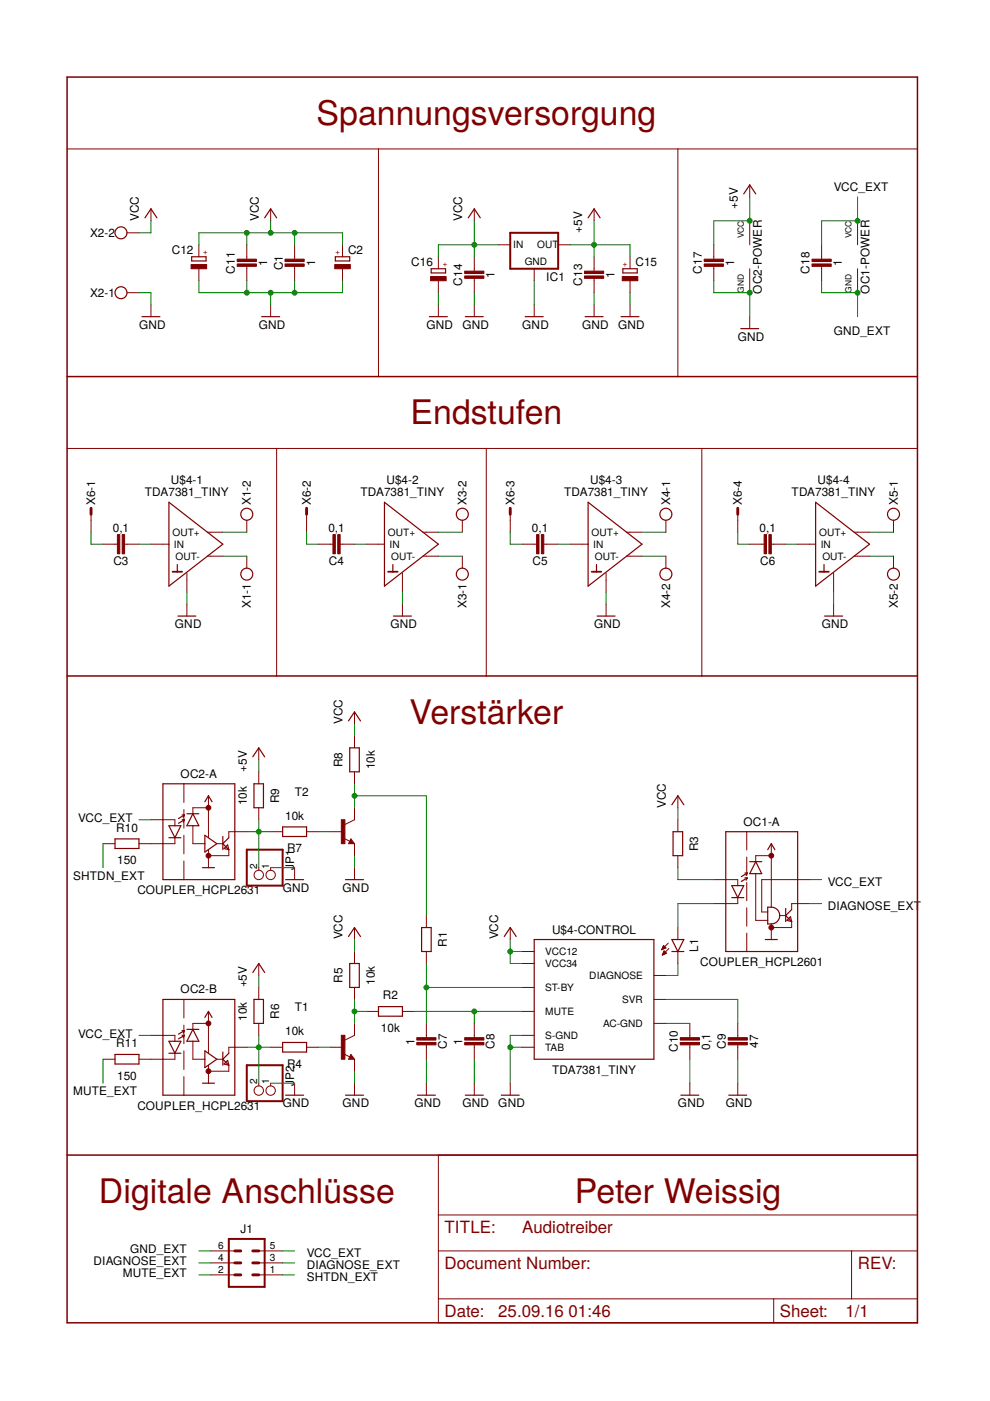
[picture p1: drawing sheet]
<svg xmlns="http://www.w3.org/2000/svg" width="210mm" height="297mm" viewBox="0 0 210 297" stroke-linecap="round" stroke-linejoin="round" font-family="sans-serif">
<path d="M14.2 16.3h180.3v264.2h-180.3zM14.2 79.8h180.3M14.2 143.3h180.3M14.2 244.9h180.3" fill="none" stroke="#800000" stroke-width=".32"/>
<g fill="none" stroke="#800000" stroke-width=".21">
<path d="M14.2 31.6h180.3M80.2 31.6v48.2M143.7 31.6v48.2M159 39.2v2.5M26.9 49.4h2.6M32 44.3v2.5M42.2 51.9v2.5M42.2 57v2.5M52.3 51.9v3.3M52.3 56.2v3.3M57.4 44.3v2.5M62.5 51.9v3.3"/>
<path d="M62.5 56.2v3.3M72.6 51.9v2.5M72.6 57v2.5M92.9 54.4v2.6M92.9 59.5v2.6M100.6 44.3v2.5M100.6 54.4v3.3M100.6 58.8v3.3M105.6 51.9h2.6M113.3 57v2.5M118.3 51.9h2.6M126 44.3v2.5"/>
<path d="M126 54.4v3.3M126 58.8v3.3M133.6 54.4v2.6M133.6 59.5v2.6M151.3 51.9v3.3M151.3 56.2v3.3M159 46.8v5.1M159 57v5.1M174.2 51.9v3.3M174.2 56.2v3.3M181.8 46.8v5.1M181.8 57v5.1"/>
<path d="M26.9 62.1h2.6M32 64.6v2.5M57.4 64.6v2.5M92.9 64.6v2.5M100.6 64.6v2.5M113.3 64.6v2.5M126 64.6v2.5M133.6 64.6v2.5M159 67.1v2.6M14.2 95.1h180.3M58.7 95.1v48.2M103.1 95.1v48.2"/>
<path d="M148.8 95.1v48.2M19.3 109v3.8M21.8 115.4h3.3M26.2 115.4h3.3M32 115.4h3.8M43.9 112.8h3.3M43.9 117.9h3.3M52.3 110.3v2.5M52.3 117.9v2.6M65 109v3.8M67.5 115.4h3.3M71.9 115.4h3.3"/>
<path d="M77.7 115.4h3.8M89.6 112.8h3.3M89.6 117.9h3.3M98 110.3v2.5M98 117.9v2.6M108.2 109v3.8M110.7 115.4h3.3M115 115.4h3.3M120.9 115.4h3.8M132.8 112.8h3.3M132.8 117.9h3.3M141.2 110.3v2.5"/>
<path d="M141.2 117.9v2.6M156.4 109v3.8M159 115.4h3.3M163.3 115.4h3.3M169.1 115.4h3.8M181.1 112.8h3.3M181.1 117.9h3.3M189.4 110.3v2.5M189.4 117.9v2.6M39.6 121.5v4M39.6 128.1v2.5M85.3 121.5v4"/>
<path d="M85.3 128.1v2.5M128.5 121.5v4M128.5 128.1v2.5M176.7 121.5v4M176.7 128.1v2.5M54.9 158.6v2.5M75.2 150.9v2.6M75.2 156v2.6M21.8 178.9h2.6M32 173.8h5.1v1.3M37.1 177.6v1.3h-7.6M39 166.2v3.9"/>
<path d="M39 171.6v4M39 177.1v3.9M40.9 175.1v3.8h2.5M44.2 171.3h-3.3v1.2M44.2 168.7v8.9M46 178.9h1.2M52.3 176.3h-3.8v1.3M54.9 163.6v2.6M54.9 171.3v2.5M57.4 176.3h2.5M65 176.3h2.5M70.1 176.3h2.5"/>
<path d="M72.9 177.8l1.3 .6M74.4 177.9l.8 1h-1.3zM75.2 163.6v2.6M75.2 171.3v2.5l-2.1 1M75.2 178.9v2.5M143.7 168.7v2.6M143.7 173.8v2.5M158.3 176.3v3.9M163.5 178.9v13.4M39 182.5v4M44.2 180.1v3.9M48.5 180.1v1.3h-4.3"/>
<path d="M54.9 184v.5M57.4 184v.5M62.5 184v2.5M75.2 184v2.5M75.2 196.7v2.5M90.4 194.1v2.6M108.2 196.7v2.5M141.7 200l-1.4 1.4M143.7 181.4v2.6M143.7 196.7v2.5M151.3 186.5h5.1v1.3M156.4 190.3v1.3h-5.1"/>
<path d="M158.3 181.7v3.9M158.3 187.1v3.9M158.3 192.5v3.9M158.3 197.8v3.9M160.2 185.2v9.9h2.6M163.5 181.4h-3.3v1.3M163.5 195.9v3.3M165.3 194.1h1.3M167.9 195.4v1.3h-4.4M171.7 186.5h-10.2v6.9h1.3M171.7 191.6h-3.8v1.2M32 219.5h5.1v1.3"/>
<path d="M39 211.9v3.9M39 217.3v4M44.2 217h-3.3v1.2M44.2 214.4v8.9M54.9 204.3v2.5M54.9 209.4v2.5M54.9 217v2.5M75.2 217v2.5l-2.1 1M75.2 201.7v2.6M75.2 209.4v2.5M77.7 214.4h2.5M85.3 214.4h2.6"/>
<path d="M90.4 201.7v2.6M90.4 217v3.3M100.6 217v3.3M110.7 214.4h2.6M110.7 209.4h2.6M110.7 201.7h2.6M110.7 219.5h2.6M110.7 204.3h2.6M138.6 211.9h2.6M138.6 217h2.6M138.6 206.8h2.6M140.3 201.3h.1"/>
<path d="M140.4 201.2h.2M140.4 201.1h.5M140.5 201h.7M140.5 202.4h.1M140.5 202.3h.4M140.5 200.9h.6M140.6 200.7h.3M140.6 202.2h.6M140.6 202.1h.7M140.6 200.6h.2M140.7 200.5l-.4 .9M140.7 200.5l.5 .5"/>
<path d="M140.7 200.5h.1M140.7 201.9h.4M140.7 201.8h.3M140.8 201.7h.1M140.8 201.6l.5 .5-.9 .4zM141.2 201l-.9 .4M141.8 201.1l-1.4 1.4M143.7 201.7v2.6M146.3 217v3.3M156.4 217v3.3M21.8 224.6h2.6M37.1 223.3v1.3h-7.6"/>
<path d="M39 222.8v4M39 228.3v3.9M40.9 220.8v3.8h2.5M44.2 225.8v3.9M46 224.6h1.2M48.5 225.8v1.3h-4.3M52.3 222h-3.8v1.3M54.9 229.7v.5M57.4 229.7v.5M57.4 222h2.5M62.5 229.7v2.5M65 222h2.5"/>
<path d="M70.1 222h2.5M72.9 223.5l1.3 .6M74.4 223.6l.8 1h-1.3zM75.2 224.6v2.5M75.2 229.7v2.5M90.4 221.3v3.3M90.4 229.7v2.5M100.6 221.3v3.3M100.6 229.7v2.5M108.2 229.7v2.5M110.7 222h2.6M146.3 221.3v3.3"/>
<path d="M146.3 229.7v2.5M156.4 221.3v3.3M156.4 229.7v2.5M92.9 244.9h101.6v35.6h-101.6zM92.9 257.6h101.6M44.7 265.2h5.1M44.7 270.3h5.1M44.7 267.8h5.1M54.9 265.2h5M54.9 270.3h5M54.9 267.8h5M92.9 265.2h101.6"/>
<path d="M92.9 275.4h101.6M164 275.4v5.1M180.6 265.2v10.2"/>
<circle cx="54.9" cy="185.5" r=".99"/>
<circle cx="57.4" cy="185.5" r=".99"/>
<circle cx="54.9" cy="231.2" r=".99"/>
<circle cx="57.4" cy="231.2" r=".99"/>
</g>
<g fill="none" stroke="#800000" stroke-width=".25">
<path d="M30.7 46.2l1.3-1.9 1.3 1.9M40.6 54.4h3.1v.9h-3.1zM56.1 46.2l1.3-1.9 1.3 1.9M71.1 54.4h3v.9h-3zM91.4 57h3.1v.9h-3.1zM99.3 46.2l1.3-1.9 1.2 1.9M124.7 46.2l1.3-1.9 1.2 1.9M132.1 57h3v.9h-3zM157.7 41.1l1.3-1.9 1.2 1.9M30.1 67.1h3.8M55.5 67.1h3.8M91 67.1h3.8"/>
<path d="M98.7 67.1h3.8M111.4 67.1h3.8M124.1 67.1h3.8M131.7 67.1h3.8M157.1 69.7h3.8M35.8 106.5l11.4 8.9-11.4 8.9zM37.6 119.7v1.5M81.5 106.5l11.4 8.9-11.4 8.9zM83.3 119.7v1.5M124.7 106.5l11.4 8.9-11.4 8.9zM126.5 119.7v1.5M172.9 106.5l11.5 8.9-11.5 8.9z"/>
<path d="M174.7 119.7v1.5M37.7 130.6h3.8M83.4 130.6h3.8M126.6 130.6h3.8M174.8 130.6h3.8M73.9 152.8l1.3-1.9 1.2 1.9M74.1 158.6h2.1v5h-2.1zM24.4 177.9h5.1v2h-5.1zM34.5 166.2h15.3v20.3h-15.3zM35.8 177.6h2.6M35.8 175.1h2.6l-1.3 2.5zM38.6 172.8h.5"/>
<path d="M38.6 173.8h.5M39.1 172.8l-1.3 .7M39.1 172.8l-.2 .5M39.1 173.8l-1.3 .8M39.1 173.8l-.2 .5M39.6 172.5h2.6M40.9 172.5l1.3 2.6h-2.6zM43.4 177.1l2.6 1.8-2.6 1.8zM43.4 170l.8-1.3 .8 1.3M47.2 177.4v2.7M47.5 179.9l.8-.8 .2 1zM48.5 177.6l-1.3 1.3 1.3 1.2"/>
<path d="M53.6 160.5l1.3-1.9 1.2 1.9M53.8 166.2h2.1v5.1h-2.1zM59.9 175.3h5.1v2.1h-5.1zM74.4 178.4l.1 .2h-.4l.3-.5 .5 .7h-.8M142.5 170.6l1.2-1.9 1.3 1.9M142.7 176.3h2v5.1h-2zM153.9 176.3h15.2v25.4h-15.2zM42.9 184h2.6M60.6 186.5h3.8M73.3 186.5h3.8M73.9 198.6l1.3-1.9 1.2 1.9M89.4 196.7h2v5h-2z"/>
<path d="M106.9 198.6l1.3-1.9 1.3 1.9M113.3 199.2h25.3v25.4h-25.3zM142.5 199.2h2.5l-1.3 2.5zM155.2 190.3h2.5M155.2 187.8h2.5l-1.3 2.5zM157.9 185.1h.6M157.9 186.1h.6M158.5 185.1l-1.3 .8M158.5 185.1l-.3 .5M158.5 186.1l-1.3 .8M158.5 186.1l-.3 .5M159 182.7h2.5"/>
<path d="M160.2 182.7l1.3 2.5h-2.5zM162.3 199.2h2.5M162.8 192.3a1.9 1.9 0 0 1 2 .5 1.9 1.9 0 0 1 .4 2l-.4 .6-.6 .3-1.4 .2zM162.8 180.1l.7-1.2 .8 1.2M166.6 192.6v2.8M167.6 194.4l.3 1-1.1-.3zM167.9 192.8l-1.3 1.3 1.3 1.3M34.5 211.9h15.3v20.3h-15.3zM38.6 218.5h.5M38.6 219.5h.5M39.1 218.5l-1.3 .8M39.1 218.5l-.2 .5"/>
<path d="M39.1 219.5l-1.3 .8M39.1 219.5l-.2 .5M39.6 218.2h2.6M40.9 218.2l1.3 2.6h-2.6zM43.4 215.7l.8-1.3 .8 1.3M53.6 206.2l1.3-1.9 1.2 1.9M53.8 211.9h2.1v5.1h-2.1zM74.1 204.3h2.1v5.1h-2.1zM80.2 213.4h5.1v2.1h-5.1zM142.5 201.7h2.5M24.4 223.6h5.1v2h-5.1zM35.8 223.3h2.6"/>
<path d="M35.8 220.8h2.6l-1.3 2.5zM42.9 229.7h2.6M43.4 222.8l2.6 1.8-2.6 1.8zM47.2 223.1v2.7M47.5 225.6l.8-.8 .2 1zM48.5 223.3l-1.3 1.3 1.3 1.2M59.9 221h5.1v2.1h-5.1zM60.6 232.2h3.8M73.3 232.2h3.8M74.4 224.1l.1 .2h-.4l.3-.5 .5 .7h-.8M88.5 232.2h3.8M98.7 232.2h3.8"/>
<path d="M106.3 232.2h3.8M144.4 232.2h3.8M154.5 232.2h3.8"/>
<circle cx="25.7" cy="49.4" r="1.27"/>
<circle cx="25.7" cy="62.1" r="1.27"/>
<circle cx="52.3" cy="109" r="1.27"/>
<circle cx="98" cy="109" r="1.27"/>
<circle cx="141.2" cy="109" r="1.27"/>
<circle cx="189.4" cy="109" r="1.27"/>
<circle cx="52.3" cy="121.7" r="1.27"/>
<circle cx="98" cy="121.7" r="1.27"/>
<circle cx="141.2" cy="121.7" r="1.27"/>
<circle cx="189.4" cy="121.7" r="1.27"/>
</g>
<path d="M36.6 121.2h2M82.3 121.2h2M125.5 121.2h2M173.7 121.2h2" fill="none" stroke="#800000" stroke-width=".38"/>
<g fill="#800000" stroke="#800000" stroke-width=".21">
<path d="M24.9 113.3h.5v4.1h-.5z"/>
<path d="M25.9 113.3h.5v4.1h-.5z"/>
<path d="M70.6 113.3h.5v4.1h-.5z"/>
<path d="M71.6 113.3h.5v4.1h-.5z"/>
<path d="M113.8 113.3h.5v4.1h-.5z"/>
<path d="M114.8 113.3h.5v4.1h-.5z"/>
<path d="M162 113.3h.5v4.1h-.5z"/>
<path d="M163 113.3h.5v4.1h-.5z"/>
<path d="M88.4 221h4v.5h-4z"/>
<path d="M88.4 220h4v.5h-4z"/>
<path d="M98.5 221h4.1v.5h-4.1z"/>
<path d="M98.5 220h4.1v.5h-4.1z"/>
<path d="M154.4 220h4.1v.5h-4.1z"/>
<path d="M154.4 221h4.1v.5h-4.1z"/>
<path d="M144.2 220h4.1v.5h-4.1z"/>
<path d="M144.2 221h4.1v.5h-4.1z"/>
<path d="M50.3 54.9h4.1v.6h-4.1z"/>
<path d="M50.3 56h4.1v.5h-4.1z"/>
<path d="M60.4 54.9h4.1v.6h-4.1z"/>
<path d="M60.4 56h4.1v.5h-4.1z"/>
<path d="M71 56.1h3.3v.9h-3.3z"/>
<path d="M40.5 56.1h3.3v.9h-3.3z"/>
<path d="M123.9 57.5h4.1v.5h-4.1z"/>
<path d="M123.9 58.5h4.1v.5h-4.1z"/>
<path d="M98.5 57.5h4.1v.5h-4.1z"/>
<path d="M98.5 58.5h4.1v.5h-4.1z"/>
<path d="M131.9 58.6h3.3v.9h-3.3z"/>
<path d="M91.3 58.6h3.3v.9h-3.3z"/>
<path d="M72.4 219.5h.7v5.1h-.7z"/>
<path d="M72.4 173.8h.7v5.1h-.7z"/>
<path d="M149.3 54.9h4.1v.6h-4.1z"/>
<path d="M149.3 56h4.1v.5h-4.1z"/>
<path d="M172.2 54.9h4v.6h-4z"/>
<path d="M172.2 56h4v.5h-4z"/>
</g>
<path d="M19.3 107.8v1.2M65 107.8v1.2M108.2 107.8v1.2M156.4 107.8v1.2M49.8 265.2h1.3M49.8 267.8h1.3M49.8 270.3h1.3M53.6 265.2h1.3M53.6 267.8h1.3M53.6 270.3h1.3" fill="none" stroke="#800000" stroke-width=".61"/>
<path d="M108.2 49.4h10.1v7.6h-10.1zM52.3 180.1h7.6v7.7h-7.6zM52.3 225.8h7.6v7.7h-7.6zM48.5 262.7h7.6v10.1h-7.6z" fill="none" stroke="#800000" stroke-width=".42"/>
<g fill="#800000" stroke="#800000" stroke-width=".21">
<circle cx="163.5" cy="181.4" r=".51"/>
<circle cx="163.5" cy="196.7" r=".51"/>
<circle cx="44.2" cy="171.3" r=".51"/>
<circle cx="44.2" cy="181.4" r=".51"/>
<circle cx="44.2" cy="217" r=".51"/>
<circle cx="44.2" cy="227.1" r=".51"/>
</g>
<g fill="none" stroke="#008000" stroke-width=".21">
<path d="M32 46.8v2.6h-2.5M42.2 51.9v-2.5h30.4v2.5M42.2 59.5v2.6h30.4v-2.6M52.3 49.4v2.5M52.3 59.5v2.6M57.4 46.8v2.6M62.5 49.4v2.5M62.5 59.5v2.6M100.6 46.8v7.6M105.6 51.9h-12.7v2.5M113.3 59.5v5.1M120.9 51.9h12.7v2.5"/>
<path d="M126 46.8v7.6M151.3 59.5v2.6h7.7v5M159 41.7v5.1h-7.7v5.1M174.2 59.5v2.6h7.6v5M181.8 41.7v5.1h-7.6v5.1M29.5 62.1h2.5v2.5M57.4 62.1v2.5M92.9 62.1v2.5M100.6 62.1v2.5M126 62.1v2.5M133.6 62.1v2.5M19.3 112.8v2.6h2.5"/>
<path d="M29.5 115.4h2.5M47.2 112.8h5.1M47.2 117.9h5.1M65 112.8v2.6h2.5M75.2 115.4h2.5M92.9 112.8h5.1M92.9 117.9h5.1M108.2 112.8v2.6h2.5M118.3 115.4h2.6M136.1 112.8h5.1M136.1 117.9h5.1M156.4 112.8v2.6h2.6"/>
<path d="M166.6 115.4h2.5M184.4 112.8h5M184.4 117.9h5M39.6 125.5v2.6M85.3 125.5v2.6M128.5 125.5v2.6M176.7 125.5v2.6M75.2 153.5v2.5M21.8 178.9v5.1M29.5 173.8h2.5M52.3 176.3h5.1M54.9 161.1v2.5"/>
<path d="M54.9 173.8v10.2M67.5 176.3h2.6M75.2 166.2v5.1M75.2 168.7h15.2v25.4M143.7 171.3v2.5M57.4 184h5.1M75.2 181.4v2.6M75.2 199.2v2.5M108.2 199.2v5.1h2.5M143.7 184v2.5h7.6M151.3 191.6h-7.6v5.1M171.7 191.6h2.5"/>
<path d="M171.7 186.5h2.5M29.5 219.5h2.5M54.9 206.8v2.6M54.9 219.5v10.2M75.2 211.9v5.1M75.2 214.4h2.5M87.9 214.4h22.8M90.4 204.3v12.7M90.4 209.4h20.3M100.6 214.4v2.6M108.2 201.7h2.5M110.7 219.5h-2.5v10.2"/>
<path d="M141.2 211.9h15.2v5.1M141.2 217h5.1M143.7 204.3v2.5h-2.5M21.8 224.6v5.1M52.3 222h5.1M57.4 229.7h5.1M67.5 222h2.6M75.2 227.1v2.6M90.4 224.6v5.1M100.6 224.6v5.1M108.2 222h2.5M146.3 224.6v5.1"/>
<path d="M156.4 224.6v5.1M42.2 265.2h2.5M42.2 270.3h2.5M42.2 267.8h2.5M59.9 265.2h2.6M59.9 270.3h2.6M59.9 267.8h2.6"/>
</g>
<g fill="#008000" stroke="#008000" stroke-width=".21">
<circle cx="52.3" cy="49.4" r=".51"/>
<circle cx="62.5" cy="49.4" r=".51"/>
<circle cx="57.4" cy="49.4" r=".51"/>
<circle cx="108.2" cy="201.7" r=".51"/>
<circle cx="100.6" cy="51.9" r=".51"/>
<circle cx="52.3" cy="62.1" r=".51"/>
<circle cx="62.5" cy="62.1" r=".51"/>
<circle cx="57.4" cy="62.1" r=".51"/>
<circle cx="108.2" cy="222" r=".51"/>
<circle cx="159" cy="62.1" r=".51"/>
<circle cx="90.4" cy="209.4" r=".51"/>
<circle cx="100.6" cy="214.4" r=".51"/>
<circle cx="126" cy="51.9" r=".51"/>
<circle cx="159" cy="46.8" r=".51"/>
<circle cx="75.2" cy="214.4" r=".51"/>
<circle cx="54.9" cy="222" r=".51"/>
<circle cx="75.2" cy="168.7" r=".51"/>
<circle cx="54.9" cy="176.3" r=".51"/>
<circle cx="181.8" cy="62.1" r=".51"/>
<circle cx="181.8" cy="46.8" r=".51"/>
</g>
<g font-size="7.2" fill="#800000">
<text x="67.1" y="26.5">Spannungsversorgung</text>
<text x="87" y="90">Endstufen</text>
<text x="86.8" y="153.5">Verstärker</text>
<text x="21" y="255.1">Digitale Anschlüsse</text>
<text x="121.9" y="255.1">Peter Weissig</text>
</g>
<g font-size="3.6" fill="#800000">
<text x="94.2" y="261.4">TITLE:</text>
<text x="110.7" y="261.4">Audiotreiber</text>
<text x="94.2" y="269">Document Number:</text>
<text x="181.8" y="269">REV:</text>
<text x="94.2" y="279.2">Date:</text>
<text x="105.6" y="279.2">25.09.16</text>
<text x="120.6" y="279.2">01:46</text>
<text x="165.3" y="279.2">Sheet:</text>
<text x="179.3" y="279.2">1/1</text>
</g>
<g font-size="2.5">
<text x="176.8" y="40.5">VCC_EXT</text>
<text x="29.5" y="46.8" transform="rotate(-90 29.5 46.8)">VCC</text>
<text x="54.9" y="46.8" transform="rotate(-90 54.9 46.8)">VCC</text>
<text x="98" y="46.8" transform="rotate(-90 98 46.8)">VCC</text>
<text x="156.4" y="44.3" transform="rotate(-90 156.4 44.3)">+5V</text>
<text x="19.1" y="50.2">X2-2</text>
<text x="36.4" y="54">C12</text>
<text x="73.8" y="54">C2</text>
<text x="123.4" y="49.4" transform="rotate(-90 123.4 49.4)">+5V</text>
<text x="49.8" y="58" transform="rotate(-90 49.8 58)">C11</text>
<text x="56.6" y="56.4" transform="rotate(-90 56.6 56.4)">1</text>
<text x="59.9" y="57.3" transform="rotate(-90 59.9 57.3)">C1</text>
<text x="66.8" y="56.4" transform="rotate(-90 66.8 56.4)">1</text>
<text x="87.2" y="56.5">C16</text>
<text x="104.9" y="58.9" transform="rotate(-90 104.9 58.9)">1</text>
<text x="115.8" y="59.5">IC1</text>
<text x="130.3" y="58.9" transform="rotate(-90 130.3 58.9)">1</text>
<text x="134.7" y="56.5">C15</text>
<text x="148.8" y="58" transform="rotate(-90 148.8 58)">C17</text>
<text x="155.7" y="56.4" transform="rotate(-90 155.7 56.4)">1</text>
<text x="171.7" y="58" transform="rotate(-90 171.7 58)">C18</text>
<text x="178.5" y="56.4" transform="rotate(-90 178.5 56.4)">1</text>
<text x="19.1" y="62.9">X2-1</text>
<text x="98" y="60.5" transform="rotate(-90 98 60.5)">C14</text>
<text x="123.4" y="60.5" transform="rotate(-90 123.4 60.5)">C13</text>
<text x="161.5" y="62.2" transform="rotate(-90 161.5 62.2)">OC2-POWER</text>
<text x="184.4" y="62.2" transform="rotate(-90 184.4 62.2)">OC1-POWER</text>
<text x="29.5" y="69.7">GND</text>
<text x="54.9" y="69.7">GND</text>
<text x="90.4" y="69.7">GND</text>
<text x="98" y="69.7">GND</text>
<text x="110.7" y="69.7">GND</text>
<text x="123.4" y="69.7">GND</text>
<text x="131.1" y="69.7">GND</text>
<text x="176.8" y="70.9">GND_EXT</text>
<text x="156.4" y="72.2">GND</text>
<text x="20.2" y="107.1" transform="rotate(-90 20.2 107.1)">X6-1</text>
<text x="30.7" y="105.2">TDA7381_TINY</text>
<text x="36.2" y="102.7">U$4-1</text>
<text x="53.2" y="107.1" transform="rotate(-90 53.2 107.1)">X1-2</text>
<text x="65.9" y="107.1" transform="rotate(-90 65.9 107.1)">X6-2</text>
<text x="76.4" y="105.2">TDA7381_TINY</text>
<text x="81.9" y="102.7">U$4-2</text>
<text x="98.9" y="107.1" transform="rotate(-90 98.9 107.1)">X3-2</text>
<text x="109.1" y="107.1" transform="rotate(-90 109.1 107.1)">X6-3</text>
<text x="119.6" y="105.2">TDA7381_TINY</text>
<text x="125.1" y="102.7">U$4-3</text>
<text x="142.1" y="107.1" transform="rotate(-90 142.1 107.1)">X4-1</text>
<text x="157.3" y="107.1" transform="rotate(-90 157.3 107.1)">X6-4</text>
<text x="167.8" y="105.2">TDA7381_TINY</text>
<text x="173.4" y="102.7">U$4-4</text>
<text x="190.3" y="107.1" transform="rotate(-90 190.3 107.1)">X5-1</text>
<text x="23.9" y="112.8">0,1</text>
<text x="69.6" y="112.8">0,1</text>
<text x="112.8" y="112.8">0,1</text>
<text x="161" y="112.8">0,1</text>
<text x="24" y="119.7">C3</text>
<text x="69.7" y="119.7">C4</text>
<text x="112.9" y="119.7">C5</text>
<text x="161.2" y="119.7">C6</text>
<text x="53.2" y="128.9" transform="rotate(-90 53.2 128.9)">X1-1</text>
<text x="98.9" y="128.9" transform="rotate(-90 98.9 128.9)">X3-1</text>
<text x="142.1" y="128.9" transform="rotate(-90 142.1 128.9)">X4-2</text>
<text x="190.3" y="128.9" transform="rotate(-90 190.3 128.9)">X5-2</text>
<text x="37.1" y="133.2">GND</text>
<text x="82.8" y="133.2">GND</text>
<text x="126" y="133.2">GND</text>
<text x="174.2" y="133.2">GND</text>
<text x="72.6" y="153.5" transform="rotate(-90 72.6 153.5)">VCC</text>
<text x="38.3" y="164.9">OC2-A</text>
<text x="52.3" y="163.6" transform="rotate(-90 52.3 163.6)">+5V</text>
<text x="72.6" y="162.7" transform="rotate(-90 72.6 162.7)">R8</text>
<text x="79.5" y="163.1" transform="rotate(-90 79.5 163.1)">10k</text>
<text x="52.3" y="170.7" transform="rotate(-90 52.3 170.7)">10k</text>
<text x="59.2" y="170.3" transform="rotate(-90 59.2 170.3)">R9</text>
<text x="60.5" y="173.8">10k</text>
<text x="62.5" y="168.7">T2</text>
<text x="141.2" y="171.2" transform="rotate(-90 141.2 171.2)">VCC</text>
<text x="16.6" y="174.3">VCC_EXT</text>
<text x="24.6" y="176.3">R10</text>
<text x="157.6" y="175.1">OC1-A</text>
<text x="24.8" y="183.2">150</text>
<text x="60.9" y="180.7">R7</text>
<text x="62.3" y="184.5" transform="rotate(-90 62.3 184.5)">J</text>
<text x="62.3" y="183.2" transform="rotate(-90 62.3 183.2)">P1</text>
<text x="148" y="180.5" transform="rotate(-90 148 180.5)">R3</text>
<text x="15.5" y="186.5">SHTDN_EXT</text>
<text x="29.1" y="189.5">COUPLER_HCPL2631</text>
<text x="59.9" y="189">GND</text>
<text x="72.6" y="189">GND</text>
<text x="175.5" y="187.8">VCC_EXT</text>
<text x="117" y="197.9">U$4-CONTROL</text>
<text x="175.5" y="192.8">DIAGNOSE_EXT</text>
<text x="72.6" y="199.2" transform="rotate(-90 72.6 199.2)">VCC</text>
<text x="94.7" y="200.8" transform="rotate(-90 94.7 200.8)">R1</text>
<text x="105.6" y="199.2" transform="rotate(-90 105.6 199.2)">VCC</text>
<text x="148" y="201.8" transform="rotate(-90 148 201.8)">L1</text>
<text x="52.3" y="209.4" transform="rotate(-90 52.3 209.4)">+5V</text>
<text x="72.6" y="208.4" transform="rotate(-90 72.6 208.4)">R5</text>
<text x="79.5" y="208.8" transform="rotate(-90 79.5 208.8)">10k</text>
<text x="148.5" y="204.8">COUPLER_HCPL2601</text>
<text x="38.3" y="210.6">OC2-B</text>
<text x="62.5" y="214.4">T1</text>
<text x="81.2" y="211.9">R2</text>
<text x="16.6" y="220">VCC_EXT</text>
<text x="52.3" y="216.4" transform="rotate(-90 52.3 216.4)">10k</text>
<text x="59.2" y="216" transform="rotate(-90 59.2 216)">R6</text>
<text x="60.5" y="219.5">10k</text>
<text x="80.8" y="218.7">10k</text>
<text x="87.9" y="221.5" transform="rotate(-90 87.9 221.5)">1</text>
<text x="98" y="221.5" transform="rotate(-90 98 221.5)">1</text>
<text x="24.6" y="222">R11</text>
<text x="60.9" y="226.4">R4</text>
<text x="94.7" y="222.4" transform="rotate(-90 94.7 222.4)">C7</text>
<text x="104.9" y="222.4" transform="rotate(-90 104.9 222.4)">C8</text>
<text x="117.1" y="227.6">TDA7381_TINY</text>
<text x="143.7" y="223.1" transform="rotate(-90 143.7 223.1)">C10</text>
<text x="150.6" y="222.5" transform="rotate(-90 150.6 222.5)">0,1</text>
<text x="153.9" y="222.4" transform="rotate(-90 153.9 222.4)">C9</text>
<text x="160.7" y="222.2" transform="rotate(-90 160.7 222.2)">47</text>
<text x="15.5" y="232.2">MUTE_EXT</text>
<text x="24.8" y="228.9">150</text>
<text x="62.3" y="230.2" transform="rotate(-90 62.3 230.2)">J</text>
<text x="62.3" y="228.9" transform="rotate(-90 62.3 228.9)">P2</text>
<text x="29.1" y="235.3">COUPLER_HCPL2631</text>
<text x="59.9" y="234.7">GND</text>
<text x="72.6" y="234.7">GND</text>
<text x="87.9" y="234.7">GND</text>
<text x="98" y="234.7">GND</text>
<text x="105.7" y="234.7">GND</text>
<text x="143.7" y="234.7">GND</text>
<text x="153.9" y="234.7">GND</text>
<text x="51" y="261.4">J1</text>
<text x="19.8" y="268.3">DIAGNOSE_EXT</text>
<text x="27.6" y="265.7">GND_EXT</text>
<text x="65" y="269">DIAGNOSE_EXT</text>
<text x="65" y="266.5">VCC_EXT</text>
<text x="26" y="270.8">MUTE_EXT</text>
<text x="65" y="271.6">SHTDN_EXT</text>
</g>
<g font-size="2.1">
<text x="108.8" y="52.5">IN</text>
<text x="113.9" y="52.5">OUT</text>
<text x="111.2" y="56.2">GND</text>
<text x="36.6" y="113.6">OUT+</text>
<text x="82.3" y="113.6">OUT+</text>
<text x="125.4" y="113.6">OUT+</text>
<text x="173.7" y="113.6">OUT+</text>
<text x="36.9" y="116.1">IN</text>
<text x="37.2" y="118.7">OUT-</text>
<text x="82.6" y="116.1">IN</text>
<text x="82.9" y="118.7">OUT-</text>
<text x="125.8" y="116.1">IN</text>
<text x="126.1" y="118.7">OUT-</text>
<text x="174" y="116.1">IN</text>
<text x="174.4" y="118.7">OUT-</text>
<text x="54.5" y="184.2" transform="rotate(-90 54.5 184.2)">2</text>
<text x="57" y="184.2" transform="rotate(-90 57 184.2)">1</text>
<text x="115.6" y="202.5">VCC12</text>
<text x="115.6" y="205">VCC34</text>
<text x="124.9" y="207.6">DIAGNOSE</text>
<text x="115.6" y="215.2">MUTE</text>
<text x="115.6" y="210.1">ST-BY</text>
<text x="131.9" y="212.7">SVR</text>
<text x="115.6" y="220.3">S-GND</text>
<text x="127.9" y="217.7">AC-GND</text>
<text x="115.6" y="222.8">TAB</text>
<text x="54.5" y="229.9" transform="rotate(-90 54.5 229.9)">2</text>
<text x="57" y="229.9" transform="rotate(-90 57 229.9)">1</text>
<text x="46.3" y="269.9">2</text>
<text x="46.3" y="267.4">4</text>
<text x="46.3" y="264.9">6</text>
<text x="57.2" y="269.9">1</text>
<text x="57.2" y="267.4">3</text>
<text x="57.2" y="264.9">5</text>
</g>
<g font-size="1.8">
<text x="157.7" y="50.5" transform="rotate(-90 157.7 50.5)">VCC</text>
<text x="180.6" y="50.5" transform="rotate(-90 180.6 50.5)">VCC</text>
<text x="157.7" y="62" transform="rotate(-90 157.7 62)">GND</text>
<text x="180.6" y="62" transform="rotate(-90 180.6 62)">GND</text>
</g>
<g font-size="1.8" fill="#800000">
<text x="44" y="54" transform="rotate(-90 44 54)">+</text>
<text x="72" y="54" transform="rotate(-90 72 54)">+</text>
<text x="94.8" y="56.6" transform="rotate(-90 94.8 56.6)">+</text>
<text x="133" y="56.6" transform="rotate(-90 133 56.6)">+</text>
</g>
</svg>
